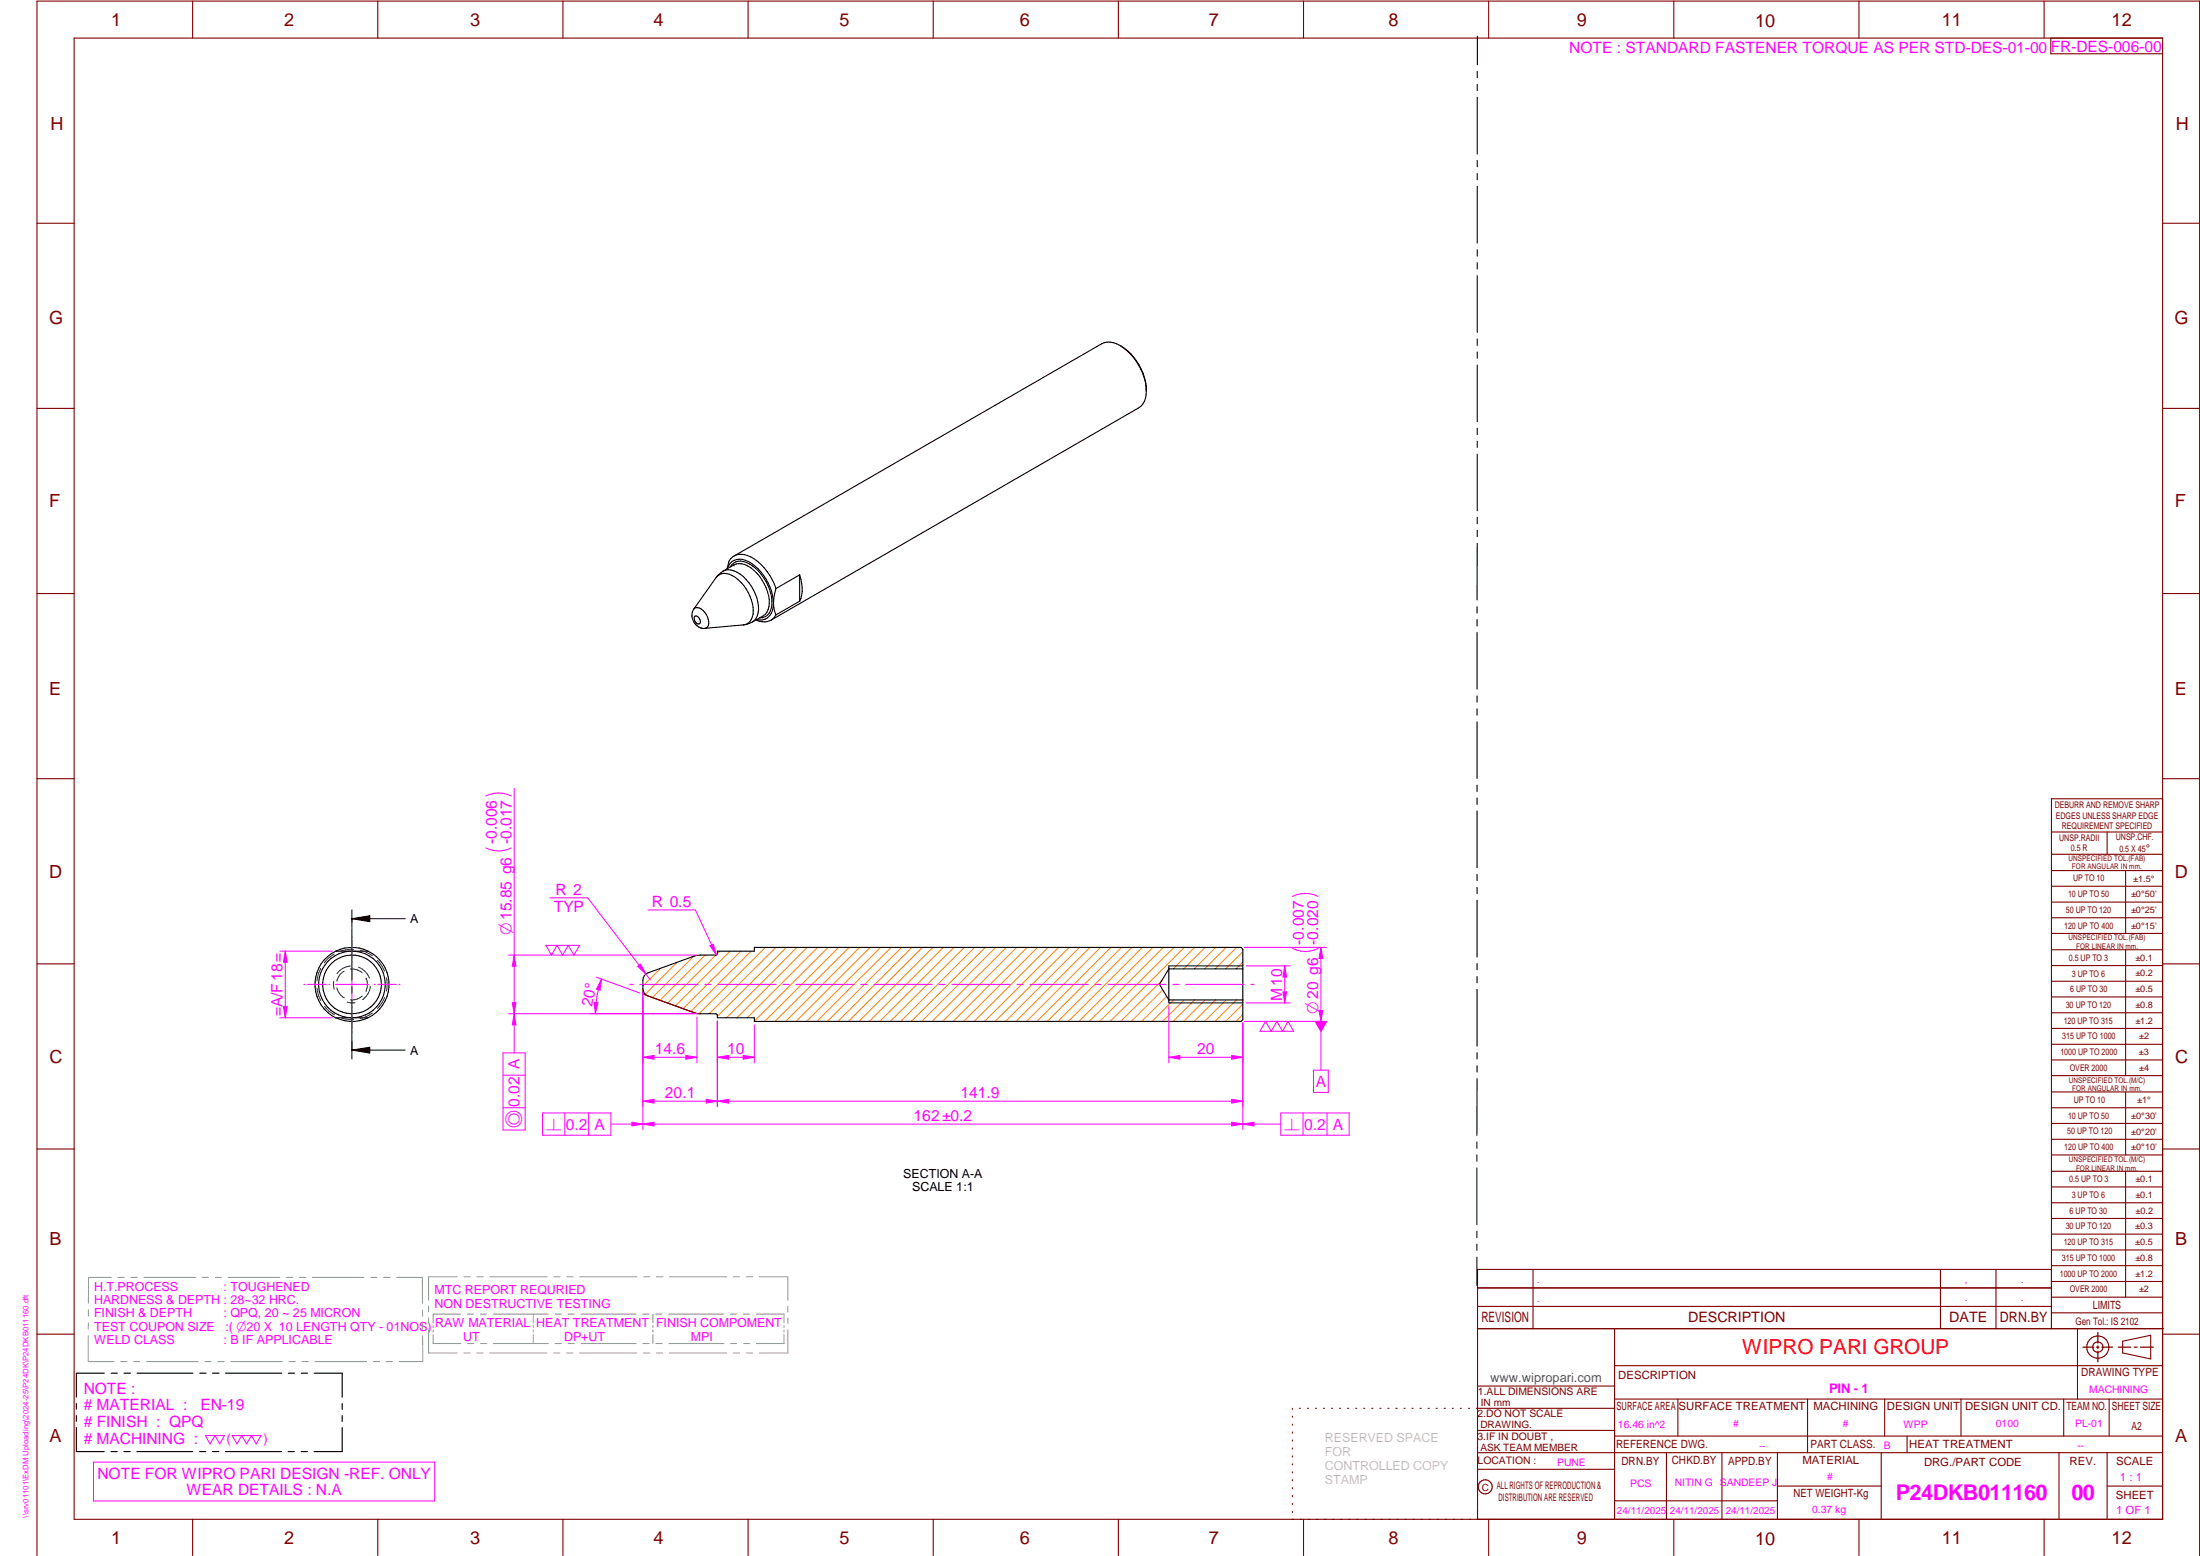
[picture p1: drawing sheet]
<svg xmlns="http://www.w3.org/2000/svg" width="594mm" height="420mm" viewBox="0 0 594 420" stroke-linecap="round" stroke-linejoin="round" font-family="sans-serif">
<g fill="none" stroke="#800000" stroke-width=".3">
<path d="M20 10.3h564v400h-564zM52 .3v10M102 .3v10M152 .3v10M202 .3v10M252 .3v10M302 .3v10M352 .3v10M402 .3v10M452 .3v10M502 .3v10M552 .3v10"/>
<path d="M553.8 10.3v4.2h30.1M10 60.3h10M584 60.3h10M10 110.3h10M584 110.3h10M10 160.3h10M584 160.3h10M10 210.3h10M584 215.7h-30v143.1M584 210.3h10M554 224.7h30M554 230.7h30"/>
<path d="M554 235.1h30M554 239.3h30M569 224.7v6M574 235.1v17M554 243.6h30M554 247.8h30M554 252.1h30M554 256.5h30M574 256.5v33.9M10 260.3h10M173.6 267v1.4l14.6 5.3h.9M554 260.7h30"/>
<path d="M554 265h30M554 269.2h30M554 273.5h30M554 277.7h30M584 260.3h10M554 282h30M554 286.2h30M554 290.4h30M554 294.9h30M554 299.1h30M574 294.9v17M10 310.3h10"/>
<path d="M554 303.4h30M554 307.6h30M554 311.9h30M554 316.3h30M574 316.3v34M584 310.3h10M554 320.5h30M554 324.8h30M554 329h30M554 333.2h30M554 337.5h30M399 358.8h185.2"/>
<path d="M399 352.8h155M399 347.8h155M414 342.8v16M436 358.8v51.5M524 342.8v16M539 342.8v16M554 341.8h30M554 346h30M554 350.3h30M554 354.5h30M554 342.8h-155v67.5M561 358.8v19"/>
<path d="M10 360.3h10M399 374.3h37M436 368.8h148M436 377.8h148M453.1 377.8v10M488.1 377.8v14.5M508.9 377.8v10M529.5 377.8v10M557.3 377.8v10M569.5 377.8v10M573.2 362.2l7.6-1.6v6.3l-7.6-1.6zM584 360.3h10"/>
<path d="M349 380.3v.3M349 382.4v.3M349 384.6v.3M349 386.7v.3M349 388.8v.3M349 391v.3M349 393.1v.3M349 395.3v.3M349 397.4v.3M349 399.5v.3M350.9 380.3h.2M353.1 380.3h.2"/>
<path d="M355.2 380.3h.3M357.4 380.3h.3M359.6 380.3h.3M361.7 380.3h.3M363.9 380.3h.3M366.1 380.3h.3M368.3 380.3h.2M370.4 380.3h.3M372.6 380.3h.3M374.8 380.3h.3M376.9 380.3h.4M379.1 380.3h.3"/>
<path d="M381.3 380.3h.3M383.4 380.3h.4M385.6 380.3h.3M387.8 380.3h.3M390 380.3h.3M392.2 380.3h.3M394.3 380.3h.3M396.5 380.3h.3M398.7 380.3h37.3M399 386.2h37M399 396.7h37M436 387.8h148"/>
<path d="M450 392.3v18M465 392.3v18M480 392.3v18M508 392.3v18M515 387.8v4.5M556 392.3v18M569 392.3v18M584 392.3h-185M52 410.3v9.7M102 410.3v9.7M152 410.3v9.7M202 410.3v9.7"/>
<path d="M252 410.3v9.7M302 410.3v9.7M349 401.7v.3M349 403.8v.4M349 406v.3M349 408.1v.3M352 410.3v9.7M402 410.3v9.7M436 405.3h44M452 410.3v9.7M480 401.3h28M502 410.3v9.7"/>
<path d="M552 410.3v9.7M569 401.3h15M10 420v-419.7h584v419.7"/>
<circle cx="566.5" cy="363.8" r="2.99"/>
<circle cx="566.5" cy="363.7" r="1.41"/>
<circle cx="401.1" cy="401.5" r="1.9"/>
</g>
<g fill="none" stroke="#f0f" stroke-width=".27">
<path d="M95 252.8v.4M95 253.8v5.1M95 259.5v.3M336 255.8h22.2M349 242.1a7.8 7.8 0 0 1 6.9 0M355.9 256.1a7.8 7.8 0 0 1-6.9 0M82 265.8h.4M83.1 265.8h5M88.8 265.8h.3M90.5 265.8h9.1M95 261.3v9M95 271.8v.3"/>
<path d="M95 272.8v5M95 278.5v.3M101 265.8h.3M102 265.8h5.1M107.7 265.8h.3M170.1 265.8h.9M172.8 265.8h15.7M190.3 265.8h1.8M193.8 265.8h15.8M211.4 265.8h1.7M214.9 265.8h15.8M232.4 265.8h1.8"/>
<path d="M236 265.8h15.7M253.5 265.8h1.7M257 265.8h15.8M274.6 265.8h1.7M278.1 265.8h15.8M295.6 265.8h1.7M299.2 265.8h15.7M316.7 265.8h1.7M320.2 265.8h15.8M336 275.8h22.2M337.8 265.8h.8M356.2 272.8h1l-.5 3z"/>
<path d="M25.3 394.8h92.1v10.5h-92.1z"/>
</g>
<g fill="none" stroke="#000" stroke-width=".3">
<path d="M398.9 19.3v1.7M398.9 9.8v7.7M398.9 22.8v1.7M398.9 26.2v15.4M398.9 43.3v1.7M398.9 46.9v1.7M398.9 50.3v15.4M398.9 67.4v1.8M398.9 71v1.6M398.9 74.5v15.2M302.5 93.3a14.7 14.7 0 0 1 7 12.3M302.5 93.3a4.9 4.9 0 0 0-5-.5l-99.3 57.4"/>
<path d="M302.5 93.3a15.8 15.8 0 0 1 7 11.2M398.9 91.5v1.8M398.9 95v1.7M398.9 98.6v15.2M309.5 105.2v.4M309.5 105.6a4.9 4.9 0 0 1-2 4.6l-99.3 57.3M398.9 115.6v1.7M398.9 119.1v1.7M398.9 122.6v15.3M398.9 139.7v1.7M195.3 154.2l-2 1.8M195.3 154.2a4.4 4.4 0 0 1 4.5 .8 12 12 0 0 1 4.9 10.5 3.5 3.5 0 0 1-1.5 2.4"/>
<path d="M196.3 153.6a3.8 3.8 0 0 1 5.5-3.6 14.4 14.4 0 0 1 7.7 8.9M196.4 153.6a3.7 3.7 0 0 1 5.7-2 14.2 14.2 0 0 1 6.9 12.4l.5 2M197.1 153.2a3.5 3.5 0 0 1 5.3-.9 12.6 12.6 0 0 1 5.9 11.8 3.2 3.2 0 0 1-3.3 2.8M198.2 152.5a4.7 4.7 0 0 1 5.4 1.5 11.8 11.8 0 0 1 4 9.8 3.4 3.4 0 0 1-1.5 2.5l-2.9 1.6M198.2 152.5h.1M198.2 152.5l-2.9 1.7M209.5 158.9l-.5 2.6a8.1 8.1 0 0 1-1.2 4.7 3.2 3.2 0 0 1-3.5 1.1M215.9 155.2v7.1M215.9 155.2l-6.4 3.7M215.9 155.2l.4 1.2a8.5 8.5 0 0 1-.4 5.9M398.9 143.2v1.7M398.9 146.7v15.3"/>
<path d="M187.3 164.5l6.1-8.5a3.1 3.1 0 0 1 4.4-.6 11.5 11.5 0 0 1 5.6 10.5 3 3 0 0 1-2.7 2.8l-10.4 1M187.3 164.5a3 3 0 0 0-.2 3 3.3 3.3 0 0 0 3.2 2.2M187.3 164.5a1.72 1.72 0 0 1 2.6 .4 3.9 3.9 0 0 1 1.1 4.4l-.7 .4M187.7 166.4a1.3 1.3 0 0 1 1.2 .7 1.3 1.3 0 0 1-.1 1.4 1.43 1.43 0 0 1-1.1-2.1zM203.2 167.9l-1.6 .7-.9 .1M209.5 166a3.9 3.9 0 0 1-5.4 1.4M215.9 162.3l-6.4 3.7M398.9 163.8v1.7M398.9 167.3v1.7M398.9 170.8v15.3M398.9 187.9v1.7M398.9 191.4v1.7"/>
<path d="M398.9 194.9v15.3M398.9 212v1.7M398.9 215.5v1.7M398.9 219v15.3M398.9 236.1v1.7M398.9 239.6v1.7M90.7 256.8h8.7M90.7 256.8a10 10 0 0 0-5.6 9 10 10 0 0 0 5.6 9M99.4 256.8a10 10 0 0 1 5.6 9 10 10 0 0 1-5.6 9M99.4 256.8a10 10 0 0 0-8.7 0M398.9 243.1v15.3M90.7 274.8h8.7"/>
<path d="M99.4 274.8a10 10 0 0 1-8.7 0M174.4 263l13.8-5 5.3-.1 .2-.3v-.8h10v-1h131.4l.5 .5v19l-.5 .5h-131.4v-1h-10v-.8l-.5-.3h-5l-13.3-4.8a2.04 2.04 0 0 1-1.3-1.9v-2.4l.1-.6zM315.6 260.8v10M335.6 261.6h-20l-2.5 4.2 2.5 4.2h20M398.9 260.2v1.7M398.9 263.7v1.7M398.9 267.2v15.3M398.9 284.3v1.7M398.9 287.8v1.7M398.9 291.3l-.1 15.3M398.8 308.4v1.6M398.8 311.9v1.7"/>
<path d="M398.8 315.4v15.3M398.8 332.4v1.8M398.8 336v1.7M398.8 339.5v7.6M20.6 378.9v1.6M28.2 370.8h-7.6v6.5M30 370.8h1.7M33.5 370.8h1.7M37 370.8h15.1M53.9 370.8h1.7M57.4 370.8h1.7M60.9 370.8h15.2"/>
<path d="M77.8 370.8h1.7M81.4 370.8h1.7M84.8 370.8h7.6v6.5M92.4 379v1.6M20.6 385.4v6.6h7.5M20.6 382.2v1.6M30 392h1.7M33.4 392h1.8M37 392h15.1M53.9 392h1.7M57.4 392h1.7M60.9 392h15.1"/>
<path d="M77.8 392h1.7M81.3 392h1.7M92.4 385.5v6.5h-7.6M92.4 382.2v1.6"/>
<circle cx="95.1" cy="265.8" r="9"/>
<circle cx="95.1" cy="265.8" r="7.9"/>
</g>
<path d="M566.5 359.7v3M562.5 363.8h2.9M566.1 363.8h.7M566.5 363.4v.7M566.5 364.9v2.8M567.6 363.8h2.9M572 363.8h3.4M576.3 363.8h.8M578 363.8h3.5" fill="none" stroke="#800000" stroke-width=".34"/>
<g fill="none" stroke="#008000" stroke-width=".27">
<path d="M90.2 257.6l-1.3 1-1.3 1.4M95.5 256.4a7.8 7.8 0 0 0-3.6 .5M97.3 256.6l2.3 .9 .9 .6M101.9 259.3l1.3 1.7 .6 1.3M85.6 266.8l.5 2.1 .5 1.3M86.6 261.5l-.5 1.2-.5 2.2M86.6 261.5h.1M87.6 271.7a7.3 7.3 0 0 0 2.7 2.3M90.1 265l.1 2.1M91 266.7a4.3 4.3 0 0 0 2 2.8M92 274.8a7.6 7.6 0 0 0 3.5 .5M92.9 262.3a3.8 3.8 0 0 0-1.9 2.7"/>
<path d="M93.8 270.6l2.1 .1M94.6 260.9a4.7 4.7 0 0 0-3.6 2M94.6 261.7l.2-.1a4.6 4.6 0 0 1 3 1.1M96.8 261.2a4.9 4.9 0 0 1 2.9 2.9M97.8 268.9a3.9 3.9 0 0 1-3.1 1.1M98.9 267.5h.1M98.9 264.1h.1M98.9 264.2a4.2 4.2 0 0 1 0 3.3M100 266.3a4.7 4.7 0 0 1-2.1 3.6M100.5 273.6l-2 1.1-1.2 .3M103.8 269.4l-.6 1.3-1.3 1.6M104.3 264a7.6 7.6 0 0 1 0 3.6"/>
</g>
<path d="M95 245.7v4.8M95 250.7v14M95 248.1h14.4M95 248.1l4.9-.8v1.6zM95 266.4v1.8M95 270v16M315.6 270.8h20M315.6 260.8h20M95 283.5l4.9-.7v1.6zM95 283.5h14.4" fill="none" stroke="#000" stroke-width=".27"/>
<path d="M95 248.1l4.9-.8v1.6zM95 283.5l4.9-.7v1.6z" fill="#000"/>
<g fill="none" stroke="#ff8000" stroke-width=".27">
<path d="M182.8 259.8l-8.6 8.7M187.3 258.2l-11.2 11.2M190.5 257.9l-12.3 12.2M193.3 257.9l-13 12.9M194.3 256.8l-.6 .7M197.2 256.8l-14.8 14.8M200 256.8l-15.6 15.6M202.9 256.8l-16.4 16.3M203.8 255.8l-.1 .1M206.7 255.8l-17.9 17.9M209.5 255.8l-17.9 17.9M212.3 255.8l-18.6 18.6"/>
<path d="M215.2 255.8l-19 19M218 255.8l-19 19M220.8 255.8l-19 19M223.6 255.8l-19.9 20M226.5 255.8l-20 20M229.3 255.8l-20 20M232.1 255.8l-20 20M234.9 255.8l-19.9 20M237.8 255.8l-20 20M240.6 255.8l-20 20M243.5 255.8l-20.1 20M246.2 255.8l-19.9 20"/>
<path d="M249.1 255.8l-20 20M251.9 255.8l-20 20M254.8 255.8l-20.1 20M257.6 255.8l-20 20M260.4 255.8l-20 20M263.2 255.8l-20 20M266.1 255.8l-20 20M268.9 255.8l-20 20M271.7 255.8l-20 20M274.6 255.8l-20.1 20M277.4 255.8l-20 20M280.2 255.8l-20 20"/>
<path d="M283 255.8l-19.9 20M285.9 255.8l-20.1 20M288.7 255.8l-20 20M291.5 255.8l-20 20M294.3 255.8l-19.9 20M297.2 255.8l-20 20M300 255.8l-20 20M302.8 255.8l-20 20M305.6 255.8l-19.9 20M308.5 255.8l-20 20M311.3 255.8l-20 20M314.1 255.8l-20 20"/>
<path d="M317 255.8l-20 20M319.8 255.8l-20 20M322.6 255.8l-5.8 5.8M325.5 255.8l-5.8 5.8M328.3 255.8l-5.8 5.8M331.1 255.8l-5.8 5.8M334 255.8l-5.9 5.8M335.6 257l-4.6 4.6M335.6 259.8l-1.8 1.8M178.4 261.5l-4.8 4.7M313.8 264.7l-11.2 11.1M314 267.3l-8.5 8.5"/>
<path d="M315 269.1l-6.7 6.7M316.9 270l-5.8 5.8M319.7 270l-5.8 5.8M322.6 270l-5.8 5.8M325.4 270l-5.8 5.8M328.2 270l-5.8 5.8M331.1 270l-5.9 5.8M333.9 270l-5.8 5.8M335.6 273.9l-1.9 1.9M335.6 271.1l-4.7 4.7"/>
</g>
<path d="M356.2 272.8h1l-.5 3z" fill="#f0f"/>
<path d="M356.7 255.8l.5 3h-1z" fill="none" stroke="#f0f" stroke-width=".27"/>
<path d="M356.7 255.8l.5 3h-1z" fill="#f0f"/>
<path d="M356.7 255.8v20M336.5 260.8h11.9M336.5 270.8h11.9M346.9 260.8l.5 3h-1z" fill="none" stroke="#f0f" stroke-width=".27"/>
<path d="M346.9 260.8l.5 3h-1z" fill="#f0f"/>
<path d="M346.4 267.8h1l-.5 3z" fill="none" stroke="#f0f" stroke-width=".27"/>
<path d="M346.4 267.8h1l-.5 3z" fill="#f0f"/>
<path d="M173.6 267.9v37.1M335.6 276.2v28.8M346.9 260.8v10M173.6 303.5l3-.5v1z" fill="none" stroke="#f0f" stroke-width=".27"/>
<path d="M173.6 303.5l3-.5v1z" fill="#f0f"/>
<path d="M332.6 303l3 .5-3 .5z" fill="none" stroke="#f0f" stroke-width=".27"/>
<path d="M332.6 303l3 .5-3 .5z" fill="#f0f"/>
<path d="M138.1 214.9a7.8 7.8 0 0 0-6.9 0M138.1 229a7.8 7.8 0 0 1-6.9 0M137.3 257.9h50.9M138.8 257.9l.5 3h-1zM137.3 273.7h50.9M173.6 303.5h162" fill="none" stroke="#f0f" stroke-width=".27"/>
<path d="M138.8 257.9l.5 3h-1z" fill="#f0f"/>
<path d="M138.3 270.8h1l-.5 2.9z" fill="none" stroke="#f0f" stroke-width=".27"/>
<path d="M138.3 270.8h1l-.5 2.9z" fill="#f0f"/>
<path d="M138.8 212.9v60.8M315.6 271.7v15.3M335.6 276.2v10.8M332.6 285l3 .5-3 .5z" fill="none" stroke="#f0f" stroke-width=".27"/>
<path d="M332.6 285l3 .5-3 .5z" fill="#f0f"/>
<path d="M315.6 285.5l3-.5v1z" fill="none" stroke="#f0f" stroke-width=".27"/>
<path d="M315.6 285.5l3-.5v1z" fill="#f0f"/>
<path d="M193.7 275.7v23.1M335.6 276.2v22.6M315.6 285.5h20M332.6 296.8l3 .5-3 .6z" fill="none" stroke="#f0f" stroke-width=".27"/>
<path d="M332.6 296.8l3 .5-3 .6z" fill="#f0f"/>
<path d="M193.7 297.3l3-.5v1.1z" fill="none" stroke="#f0f" stroke-width=".27"/>
<path d="M193.7 297.3l3-.5v1.1z" fill="#f0f"/>
<path d="M193.7 275.7v11.3M203.7 276.7v10.3M193.7 297.3h141.9M200.7 285l3 .5-3 .5z" fill="none" stroke="#f0f" stroke-width=".27"/>
<path d="M200.7 285l3 .5-3 .5z" fill="#f0f"/>
<path d="M193.7 285.5l3-.5v1z" fill="none" stroke="#f0f" stroke-width=".27"/>
<path d="M193.7 285.5l3-.5v1z" fill="#f0f"/>
<path d="M159.3 273.7h28M161 263.9l11.8 4.2M162.4 264.4l-.4 3-.9-.3zM193.7 285.5h10" fill="none" stroke="#f0f" stroke-width=".27"/>
<path d="M162.4 264.4l-.4 3-.9-.3z" fill="#f0f"/>
<path d="M160.4 270.7l1.1 .1-.7 2.9z" fill="none" stroke="#f0f" stroke-width=".27"/>
<path d="M160.4 270.7l1.1 .1-.7 2.9z" fill="#f0f"/>
<path d="M162.4 264.4a27.9 27.9 0 0 0-1.6 9.3M173.6 269.3v17.7M188.2 274.7v12.3M173.6 285.5l3-.5v1z" fill="none" stroke="#f0f" stroke-width=".27"/>
<path d="M173.6 285.5l3-.5v1z" fill="#f0f"/>
<path d="M185.2 285l3 .5-3 .5z" fill="none" stroke="#f0f" stroke-width=".27"/>
<path d="M185.2 285l3 .5-3 .5z" fill="#f0f"/>
<path d="M173.6 267.9v30.9M193.7 275.7v23.1M173.6 285.5h14.6M190.7 296.8l3 .5-3 .6z" fill="none" stroke="#f0f" stroke-width=".27"/>
<path d="M190.7 296.8l3 .5-3 .6z" fill="#f0f"/>
<path d="M173.6 297.3l3-.5v1.1z" fill="none" stroke="#f0f" stroke-width=".27"/>
<path d="M173.6 297.3l3-.5v1.1z" fill="#f0f"/>
<path d="M175 245.7h12.8l5.6 12.2M191.7 255.4l.9-.5 .8 3zM173.6 297.3h20.1" fill="none" stroke="#f0f" stroke-width=".27"/>
<path d="M191.7 255.4l.9-.5 .8 3z" fill="#f0f"/>
<path d="M148.5 242.4h10.2l16.9 22.2M172.2 260.9l.8-.6 1.4 2.7z" fill="none" stroke="#f0f" stroke-width=".27"/>
<path d="M172.2 260.9l.8-.6 1.4 2.7z" fill="#f0f"/>
<path d="M356.7 275.8v13.2" fill="none" stroke="#f0f" stroke-width=".27"/>
<path d="M355 275.8h3.4l-1.7 3z" fill="#f0f"/>
<path d="M138.8 273.7v10.6M354.7 289h4v6h-4z" fill="none" stroke="#f0f" stroke-width=".27"/>
<path d="M138.8 273.7l.5 3h-1z" fill="#f0f"/>
<path d="M138.8 273.7l.5 3h-1zM135.8 299.1h6M135.8 290.3h6M135.8 284.3h6v20.8h-6zM335.6 303.5h10.3" fill="none" stroke="#f0f" stroke-width=".27"/>
<path d="M335.6 303.5l3-.5v1z" fill="#f0f"/>
<path d="M165 303.5h8.6M335.6 303.5l3-.5v1zM345.9 300.5h18.4v6h-18.4zM351.9 300.5v6M358.3 300.5v6" fill="none" stroke="#f0f" stroke-width=".27"/>
<path d="M170.6 303l3 .5-3 .5z" fill="#f0f"/>
<path d="M75.6 256.8h14.2M147.4 255.3h9.1l-1.5 2.6-1.5-2.6-1.6 2.6-1.5-2.6-1.5 2.6zM75.6 274.8h14.2M76.5 271.8h1l-.5 3zM341.8 275.8l1.5 2.7 1.5-2.7 1.5 2.7 1.5-2.7 1.5 2.7h-9.1zM146.5 300.5h18.5v6h-18.5zM152.5 300.5v6M159 300.5v6M170.6 303l3 .5-3 .5zM55.4 387.6h5.2l-1.3 2.3-1.3-2.3-1.3 2.3zM62.7 387.6h7.8l-1.3 2.3-1.3-2.3-1.3 2.3-1.3-2.3-1.3 2.3z" fill="none" stroke="#f0f" stroke-width=".27"/>
<path d="M76.5 271.8h1l-.5 3z" fill="#f0f"/>
<path d="M77 256.8l.5 3h-1z" fill="none" stroke="#f0f" stroke-width=".27"/>
<path d="M77 256.8l.5 3h-1z" fill="#f0f"/>
<path d="M77 256.8v18" fill="none" stroke="#f0f" stroke-width=".27"/>
<g fill="none" stroke="#949494" stroke-width=".27">
<path d="M23.9 353.7v1.7M23.9 357.2l-.1 1.7M30 344.9h-6.1v7M31.8 344.9h1.8M35.3 344.9h1.7M38.9 344.9h13.9M54.6 344.9h1.7M58.1 344.9h1.7M61.6 344.9h14M77.3 344.9h1.8M80.8 344.9h1.7M84.4 344.9h13.9"/>
<path d="M100.1 344.9h1.7M103.6 344.9h1.7M107.1 344.9h6.9l.1 7M114.1 353.7v1.7M114.1 357.2v1.7M115.7 352.7v1.5M115.7 355.9v1.5M115.7 359v6.3h7.7M117 357.9v.6M117 359.2v.5M123.5 344.8h-7.8v6.3M124.4 354.8h-7.4v2.5"/>
<path d="M125.3 344.8h1.7M126.2 354.8h1.7M128.8 344.8h1.7M129.7 354.8h1.7M132.3 344.8h15.4M133.2 354.8h14.9M144 354.8v2.5M144 357.9v.6M144 359.1v.6M149.6 344.8h1.7M149.9 354.8h1.7M153 344.8h1.8"/>
<path d="M153.4 354.8h1.7M156.5 344.8h15.5M156.9 354.8h14.8M173.6 354.8h1.7M173.8 344.8h1.7M176.3 354.8v2.5M176.3 357.9v.6M176.3 359.1v.6M177 354.8h1.8M177.3 344.8h1.7M180.5 354.8h14.9M180.8 344.8h15.5"/>
<path d="M197.2 354.8h1.7M198.1 344.8h1.7M200.7 354.8h1.7M201.5 344.8h1.8M204.2 354.8h7.5v2.5M205.1 344.8h7.7v6.3M211.7 357.9v.6M211.7 359.1v.6M212.8 352.7v1.6M212.8 355.9v1.5M212.8 359.1v6.2h-7.8M23.8 360.7v7h7"/>
<path d="M32.5 367.7h1.8M36.1 367.7h1.7M39.6 367.7h13.9M55.3 367.7h1.7M58.8 367.7h1.7M62.3 367.7h14M78.1 367.7h1.6M81.6 367.7h1.7M85 367.7h14M100.8 367.7h1.7M104.3 367.7h1.7M114.1 360.7l.1 7h-6.4"/>
<path d="M117 360.4v2.4h7.5M125.3 365.3h1.7M126.2 362.8h1.7M128.7 365.3h1.8M129.7 362.8h1.7M132.2 365.3h15.5M133.2 362.8h14.9M144 360.3v2.5M149.5 365.3h1.7M149.9 362.8h1.7M153 365.3h1.7M153.4 362.8h1.7"/>
<path d="M156.5 365.3h15.5M156.9 362.8h14.9M173.6 362.8h1.7M173.8 365.3h1.7M176.3 360.3v2.5M177.1 362.8h1.7M177.2 365.3h1.8M180.6 362.8h14.9M180.8 365.3h15.4M197.3 362.8h1.7M198 365.3h1.7M200.8 362.8h1.7"/>
<path d="M201.5 365.3h1.7M211.7 360.3v2.5h-7.4"/>
</g>
<g font-size="5.9" fill="#f0f">
<text x="511.9" y="405.1">P24DKB011160</text>
<text x="559.4" y="405.1">00</text>
</g>
<text font-size="5.6" fill="#f00" x="470.5" y="365.5">WIPRO PARI GROUP</text>
<g font-size="4.9" fill="#800000">
<text x="30" y="6.9">1</text>
<text x="76.7" y="6.9">2</text>
<text x="127" y="6.9">3</text>
<text x="176.5" y="6.9">4</text>
<text x="226.7" y="6.9">5</text>
<text x="275.4" y="6.9">6</text>
<text x="326.4" y="6.9">7</text>
<text x="375" y="6.9">8</text>
<text x="425.8" y="6.9">9</text>
<text x="473.9" y="7.3">10</text>
<text x="524.3" y="6.9">11</text>
<text x="570.2" y="6.9">12</text>
<text x="13.6" y="35.1">H</text>
<text x="587.6" y="35.1">H</text>
<text x="13.2" y="87.5">G</text>
<text x="587.2" y="87.5">G</text>
<text x="13.2" y="137">F</text>
<text x="587.2" y="137">F</text>
<text x="13.2" y="187.6">E</text>
<text x="587.2" y="187.6">E</text>
<text x="13.2" y="237">D</text>
<text x="587.2" y="237">D</text>
<text x="13.4" y="287.1">C</text>
<text x="587.4" y="287.1">C</text>
<text x="13.4" y="336.2">B</text>
<text x="587.4" y="336.2">B</text>
<text x="13.4" y="389.3">A</text>
<text x="587.4" y="389.3">A</text>
<text x="30" y="416.9">1</text>
<text x="76.7" y="416.9">2</text>
<text x="127" y="416.9">3</text>
<text x="176.5" y="416.9">4</text>
<text x="226.7" y="416.9">5</text>
<text x="275.4" y="416.9">6</text>
<text x="326.4" y="416.9">7</text>
<text x="375" y="416.9">8</text>
<text x="425.8" y="416.9">9</text>
<text x="473.9" y="417.3">10</text>
<text x="524.3" y="416.9">11</text>
<text x="570.2" y="416.9">12</text>
</g>
<g font-size="4.6" fill="#f0f">
<text x="138.1" y="252.4" transform="rotate(-90 138.1 252.4)">O15.85 g6</text>
<text x="355.9" y="273.7" transform="rotate(-90 355.9 273.7)">O20 g6</text>
<text x="140.3" y="304.6" transform="rotate(-90 140.3 304.6)">a</text>
<text x="147.4" y="305">n</text>
<text x="346.8" y="305">n</text>
</g>
<g font-size="4.2" fill="#f0f">
<text x="423.7" y="14.3">NOTE : STANDARD FASTENER TORQUE AS PER STD-DES-01-00</text>
<text x="553.8" y="14">FR-DES-006-00</text>
<text x="134.2" y="227.9" transform="rotate(-90 134.2 227.9)">-0.006</text>
<text x="138.1" y="227.9" transform="rotate(-90 138.1 227.9)">-0.017</text>
<text x="150" y="241.7">R 2</text>
<text x="176.1" y="245">R 0.5</text>
<text x="149.5" y="246.2">TYP</text>
<text x="352" y="255.1" transform="rotate(-90 352 255.1)">-0.007</text>
<text x="355.9" y="255.1" transform="rotate(-90 355.9 255.1)">-0.020</text>
<text x="76.3" y="274.4" transform="rotate(-90 76.3 274.4)">=A/F18=</text>
<text x="159.9" y="272" transform="rotate(-80 159.9 272)">20°</text>
<text x="346.2" y="270.2" transform="rotate(-90 346.2 270.2)">M10</text>
<text x="176.8" y="284.7">14.6</text>
<text x="196.4" y="284.7">10</text>
<text x="323.3" y="284.7">20</text>
<text x="355.3" y="293.5">A</text>
<text x="140.3" y="298.8" transform="rotate(-90 140.3 298.8)">0.02 A</text>
<text x="179.6" y="296.6">20.1</text>
<text x="259.4" y="296.6">141.9</text>
<text x="152.8" y="305">0.2 A</text>
<text x="246.7" y="302.8">162±0.2</text>
<text x="352.2" y="305">0.2 A</text>
<text x="22.6" y="376.3">NOTE :</text>
<text x="22.6" y="380.8"># MATERIAL :</text>
<text x="54.1" y="380.8">EN-19</text>
<text x="22.6" y="385.3"># FINISH : QPQ</text>
<text x="22.6" y="389.8"># MACHINING :</text>
<text x="26.3" y="399.3">NOTE FOR WIPRO PARI DESIGN -REF. ONLY</text>
<text x="50.3" y="403.8">WEAR DETAILS : N.A</text>
</g>
<g font-size="3.9" fill="#800000">
<text x="400" y="357.1">REVISION</text>
<text x="455.9" y="357.1">DESCRIPTION</text>
<text x="526.4" y="357.1">DATE</text>
<text x="540" y="357.1">DRN.BY</text>
</g>
<text font-size="3.6" fill="#f0f" x="493.9" y="376.1">PIN - 1</text>
<text font-size="3.5" fill="#00f" x="402.4" y="373.3">www.wipropari.com</text>
<g font-size="3.5" fill="#f0f">
<text x="61.2" y="389.6">(</text>
<text x="71.2" y="389.6">)</text>
</g>
<g font-size="3.4">
<text x="110.7" y="249.3">A</text>
<text x="110.7" y="284.8">A</text>
<text x="243.9" y="318.1">SECTION A-A</text>
<text x="246.3" y="321.7">SCALE 1:1</text>
</g>
<g font-size="3.4" fill="#f0f">
<text x="25.4" y="348.5">H.T.PROCESS</text>
<text x="25.4" y="352.1">HARDNESS &amp; DEPTH : 28~32 HRC.</text>
<text x="60.4" y="348.5">: TOUGHENED</text>
<text x="117.3" y="349.5">MTC REPORT REQURIED</text>
<text x="117.3" y="353.1">NON DESTRUCTIVE TESTING</text>
<text x="25.4" y="355.7">FINISH &amp; DEPTH</text>
<text x="25.4" y="359.3">TEST COUPON SIZE</text>
<text x="60.3" y="355.7">: QPQ, 20 ~ 25 MICRON</text>
<text x="60.9" y="359.3">:( O20 X 10 LENGTH QTY - 01NOS)</text>
<text x="117.6" y="358.4">RAW MATERIAL HEAT TREATMENT FINISH COMPOMENT</text>
<text x="25.4" y="362.9">WELD CLASS</text>
<text x="60.4" y="362.9">: B IF APPLICABLE</text>
<text x="125" y="362.1">UT</text>
<text x="152.3" y="362.1">DP+UT</text>
<text x="186.6" y="362.1">MPI</text>
</g>
<g font-size="3.4" fill="#c0c0c0">
<text x="357.8" y="389.5">RESERVED SPACE</text>
<text x="357.8" y="393.3">FOR</text>
<text x="357.8" y="397">CONTROLLED COPY</text>
<text x="357.8" y="400.8">STAMP</text>
</g>
<g font-size="3.1" fill="#800000">
<text x="565.1" y="353.5">LIMITS</text>
<text x="562" y="371.7">DRAWING TYPE</text>
<text x="437" y="372.3">DESCRIPTION</text>
<text x="436.5" y="380.8">SURFACE AREA</text>
<text x="453.3" y="380.8">SURFACE TREATMENT MACHINING</text>
<text x="509.5" y="380.8">DESIGN UNIT DESIGN UNIT CD.</text>
<text x="558" y="380.6">TEAM NO.</text>
<text x="570.3" y="380.7">SHEET SIZE</text>
<text x="575.6" y="386.1">A2</text>
<text x="436.4" y="391.1">REFERENCE DWG.</text>
<text x="437.8" y="395.5">DRN.BY</text>
<text x="451.4" y="395.4">CHKD.BY</text>
<text x="466.6" y="395.5">APPD.BY</text>
<text x="486.7" y="395.4">MATERIAL</text>
<text x="488.9" y="390.9">PART CLASS.</text>
<text x="515.6" y="390.9">HEAT TREATMENT</text>
<text x="519.6" y="395.9">DRG./PART CODE</text>
<text x="558.9" y="395.5">REV.</text>
<text x="571.4" y="395.6">SCALE</text>
<text x="484.3" y="404.2">NET WEIGHT-Kg</text>
<text x="571.4" y="404.7">SHEET</text>
</g>
<g font-size="3.1" fill="#f0f">
<text x="572.5" y="399.9">1 : 1</text>
<text x="571.4" y="408.8">1 OF 1</text>
</g>
<text font-size="3" fill="#800000" x="579.5" y="230.1">°</text>
<g font-size="2.8" fill="#800000">
<text x="560.4" y="357.7">Gen Tol.: IS 2102</text>
<text x="399.1" y="376.6">1.ALL DIMENSIONS ARE</text>
<text x="399" y="382.7">2.DO NOT SCALE</text>
<text x="399" y="388.7">3.IF IN DOUBT ,</text>
<text x="399" y="395.4">LOCATION :</text>
<text x="404.2" y="402">ALL RIGHTS OF REPRODUCTION &amp;</text>
<text x="404.7" y="405.4">DISTRIBUTION ARE RESERVED</text>
</g>
<g font-size="2.8" fill="#f0f">
<text x="564.2" y="376.2">MACHINING</text>
<text x="436.9" y="385.5">16.46 in^2</text>
<text x="468" y="385.3">#</text>
<text x="497.6" y="385.2">#</text>
<text x="514" y="385.5">WPP</text>
<text x="538.9" y="385.4">0100</text>
<text x="560.4" y="385.3">PL-01</text>
<text x="420.5" y="396">PUNE</text>
<text x="508.7" y="391.2">B</text>
<text x="561" y="391.2">--</text>
<text x="440.2" y="401.5">PCS</text>
<text x="452.2" y="401.3">NITIN G SANDEEP J</text>
<text x="493.4" y="399.5">#</text>
<text x="489.3" y="408.5">0.37 kg</text>
</g>
<g font-size="2.7" fill="#800000">
<text x="399.9" y="379.7">IN mm</text>
<text x="399.7" y="385.7">DRAWING.</text>
<text x="399.7" y="391.8">ASK TEAM MEMBER</text>
<text x="400.1" y="402.5">C</text>
</g>
<g font-size="2.7" fill="#f0f">
<text x="436.6" y="408.7">24/11/2025</text>
<text x="450.9" y="408.8">24/11/2025</text>
<text x="466" y="408.9">24/11/2025</text>
</g>
<g font-size="2.5" fill="#800000">
<text x="554.9" y="218.3">DEBURR AND REMOVE SHARP</text>
<text x="555.2" y="221">EDGES UNLESS SHARP EDGE</text>
<text x="556.1" y="227.1">UNSP.RADII</text>
<text x="556.8" y="223.8">REQUIREMENT SPECIFIED</text>
<text x="571.4" y="226.9">UNSP.CHF.</text>
<text x="559.2" y="229.9">0.5 R</text>
<text x="572.3" y="230.1">0.5 X 45</text>
<text x="559.8" y="238">UP TO 10</text>
<text x="576.1" y="238.1">±1.5°</text>
<text x="558.5" y="242.2">10 UP TO 50</text>
<text x="575.5" y="242.3">±0°50'</text>
<text x="557.4" y="250.7">120 UP TO 400</text>
<text x="557.9" y="246.5">50 UP TO 120</text>
<text x="575.5" y="250.7">±0°15'</text>
<text x="575.5" y="246.5">±0°25'</text>
<text x="558.7" y="259.4">0.5 UP TO 3</text>
<text x="559.5" y="263.7">3 UP TO 6</text>
<text x="576.6" y="263.6">±0.2</text>
<text x="576.6" y="259.4">±0.1</text>
<text x="559" y="267.9">6 UP TO 30</text>
<text x="576.6" y="267.9">±0.5</text>
<text x="557.8" y="272.2">30 UP TO 120</text>
<text x="576.6" y="272.2">±0.8</text>
<text x="556.9" y="280.7">315 UP TO 1000</text>
<text x="557.3" y="276.4">120 UP TO 315</text>
<text x="576.6" y="276.4">±1.2</text>
<text x="577.7" y="280.7">±2</text>
<text x="556.4" y="284.9">1000 UP TO 2000</text>
<text x="577.6" y="284.9">±3</text>
<text x="558.9" y="289.2">OVER 2000</text>
<text x="577.7" y="289.3">±4</text>
<text x="560" y="297.9">UP TO 10</text>
<text x="577.1" y="297.9">±1°</text>
<text x="558.5" y="302.1">10 UP TO 50</text>
<text x="575.5" y="302.1">±0°30'</text>
<text x="557.4" y="310.6">120 UP TO 400</text>
<text x="558.2" y="306.3">50 UP TO 120</text>
<text x="575.5" y="310.6">±0°10'</text>
<text x="575.5" y="306.4">±0°20'</text>
<text x="558.8" y="319.2">0.5 UP TO 3</text>
<text x="559.4" y="323.4">3 UP TO 6</text>
<text x="576.6" y="319.2">±0.1</text>
<text x="576.6" y="323.5">±0.1</text>
<text x="558.9" y="327.7">6 UP TO 30</text>
<text x="576.7" y="327.7">±0.2</text>
<text x="557.8" y="332">30 UP TO 120</text>
<text x="576.6" y="332">±0.3</text>
<text x="556.8" y="340.5">315 UP TO 1000</text>
<text x="557.3" y="336.3">120 UP TO 315</text>
<text x="576.6" y="336.3">±0.5</text>
<text x="576.6" y="340.5">±0.8</text>
<text x="556.2" y="344.7">1000 UP TO 2000</text>
<text x="576.6" y="344.7">±1.2</text>
<text x="558.9" y="349">OVER 2000</text>
<text x="577.6" y="349">±2</text>
</g>
<g font-size="2.5" fill="#f0f">
<text x="415.1" y="346.3">.</text>
<text x="530.6" y="346.5">,</text>
<text x="545.8" y="346.4">.</text>
<text x="415.1" y="351.5">.</text>
<text x="530.6" y="351.2">.</text>
<text x="545.8" y="351.3">.</text>
<text x="475.1" y="391.2">--</text>
</g>
<g font-size="2.1" fill="#800000">
<text x="558.5" y="232.4">UNSPECIFIED TOL.(FAB)</text>
<text x="559.5" y="234.7">FOR ANGULAR IN mm.</text>
<text x="558.6" y="253.9">UNSPECIFIED TOL.(FAB)</text>
<text x="560.7" y="256.3">FOR LINEAR IN mm.</text>
<text x="558.7" y="292.3">UNSPECIFIED TOL.(M/C)</text>
<text x="559.6" y="294.7">FOR ANGULAR IN mm.</text>
<text x="558.7" y="313.7">UNSPECIFIED TOL.(M/C)</text>
<text x="560.6" y="316.1">FOR LINEAR IN mm.</text>
</g>
<text font-size="2.1" fill="#f0f" x="7.7" y="409.8" transform="rotate(-90 7.7 409.8)">\\srv01101\ExDM Uploading\2024-25\P24DK\P24DKB011160.dft</text>
</svg>
